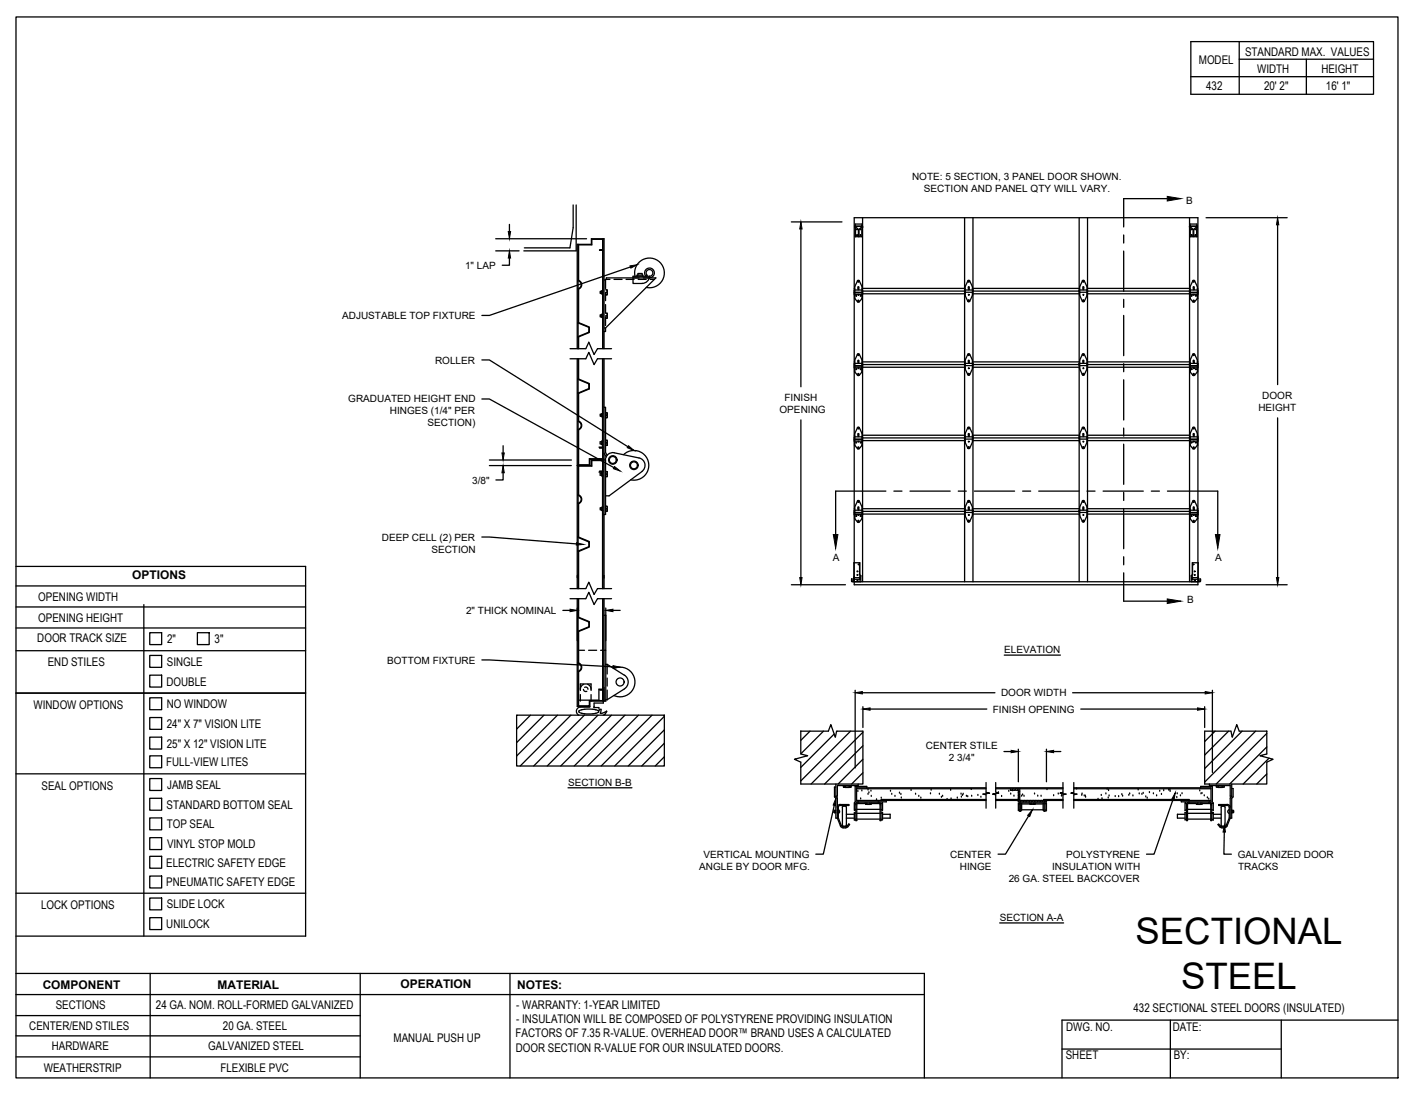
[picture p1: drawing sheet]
<svg xmlns="http://www.w3.org/2000/svg" width="279mm" height="216mm" viewBox="0 0 279 216" stroke-linecap="round" stroke-linejoin="round" font-family="sans-serif">
<!-- layer: 432 - NO WINDOW -->
<g fill="none" stroke="#000" stroke-width=".25">
<path d="M113.1 40.4v4.5l-.6 4h-9M113.7 40.4v9.1h-10.3M114.1 48.2v20.6M114.1 55.4a.79 .79 0 0 1 .6 .8 .79 .79 0 0 1-.6 .8M118.7 57.5h-.3v.4h.3M118.9 57.4h-.2v.6h.2M118.9 49.5v19.3M119 49.4h-.7v-.1h.6v-2.1h-2.1v1.1h-2.6v7.1a.89 .89 0 0 1 .6 .8 .89 .89 0 0 1-.6 .8v6.7l2.1 .8v1.1l-2.1 .9v2.3M119 47.1v21.7M119.5 57.2h.3v1h-.3M119.5 55.2v1.7M119.5 57.7v1.6"/>
<path d="M119.5 55.1h.9M119.7 54.8a.41 .41 0 0 1-.5 .5M119.7 54.8h9.7l-9.9 9.9M119.7 57.2l.1 .4-.3 .1M119.7 57.7l.1 .2-.1 .3M121.2 55.1h1.5M123.5 55.1h1.6M124.9 54.5h3.3a1.45 1.45 0 0 1-1.5 1.4h-1.8zM125.3 54.5a2.93 2.93 0 0 1 2.6-3.6 2.93 2.93 0 0 1 3.2 3.2 2.93 2.93 0 0 1-3.6 2.6M125.7 54.5v-.2h1.2v.2M125.9 54.3v-.3h.8v.3M125.9 55.1h1.6"/>
<path d="M127.7 54.3a.67 .67 0 0 1 .1-1 .67 .67 0 0 1 1 .4 .67 .67 0 0 1-.6 .8M127.7 54.3l-.2 .2a.96 .96 0 0 1 .2-1.5 .96 .96 0 0 1 1.4 .6 .96 .96 0 0 1-1 1.2M128.3 55.1h.8M168.6 43h67.8v72.4h-67.8zM168.6 56.9h.1M168.6 57.3v.3M168.6 57.8v.3M168.7 57.7h1.4M168.7 57.2h1.4M168.7 57.2v1.7M168.7 58.9l.5 .7M168.7 58.1h1.4"/>
<path d="M168.7 57.8h1.4M168.7 44.7v.2v-.2M168.7 44.7v2h.7v-1.4l-.6-.6v2M168.8 44.6l-.1 .1M168.8 44.6h1.3M168.8 44.6l-.1 .1 .1-.5h1.3v.4M168.8 44.7h.1M168.8 44.7h1.2M169.2 55.4l.2-.1 .2 .1 .5 1.2v2.3M169.2 55.5l-.5 1.1v2.3M169.2 59.6h.3M169.3 55.5h.1"/>
<path d="M169.3 56.7h.1M169.3 55.5l.1 .2 .1-.2M169.3 56.7l.1 .2 .1-.2M169.3 59.2l.2 .1-.1 .2zM170 44.7h.1M170 44.6l.1 .1v-.1M170.1 44.6l.1 .1M170.1 56.9h20.3M170.1 57.2v1.7M170.1 58.9l-.6 .7M170.1 44.7l.1 .2v-.2M170.1 44.7v2h-.6v-1.4l.6-.6v2"/>
<path d="M170.2 57.3v.3M170.2 57.8v.3M170.2 43v71.8M170.2 57.4h20.2M170.2 58h20.2M190.3 43v71.8M190.4 57.3v.3M190.4 57.2a2.44 2.44 0 0 0 .6 2.3h.3a2.54 2.54 0 0 0 .6-2.3M190.4 58.3v-1.7l.5-1.2 .2-.1 .2 .1 .6 1.2v1.7M190.4 57.7h1.5M190.4 57.2h1.5M191.1 55.5h.1"/>
<path d="M191.1 56.7h.1M191.1 59.3v.2l.1-.1M191.1 56.7v.2h.1M191.1 55.5v.1h.1M191.1 59.2l.1 .1zM191.2 55.5v.1M191.2 56.7v.2M191.2 59.3v.1M191.9 56.9h21M191.9 57.4h21M191.9 58h21M191.9 57.3v.3"/>
<path d="M192 43v71.8M212.9 43v71.8M213 57.3v.3M213 57.2v1l.6 1.3M213 57.7h1.5M213 57.2h1.5M213.5 55.4l.3-.1 .2 .1 .5 1.2v1.7M213.6 55.5l-.6 1.1v1.7M213.7 55.5h.1M213.7 56.7h.1M213.7 59.3h.1M213.7 56.7l.1 .2v-.2"/>
<path d="M213.7 55.5l.1 .2v-.2M213.7 59.3l.1 .2v-.2M214.5 57.2a2.39 2.39 0 0 1-.6 2.3l-.4-.1M214.5 57.3v.3M214.6 56.9h20.2M214.6 57.4h20.1M214.6 58h20.1M214.6 43v71.8M234.7 43v71.8M234.7 57.3h.1M234.8 57.8v.3M234.8 44.7l-.1 .2"/>
<path d="M234.8 44.7v2h.6v-1.4l-.6-.6v2M234.8 57.6h-.1M234.8 44.6l-.1 .1M234.8 58.9v-2.3l.5-1.2 .2-.1 .2 .1 .6 1.2v2.3M234.8 57.7h1.5M234.8 57.2h1.5M234.8 57.2v1.7M234.8 58.1h1.5M234.8 57.8h1.5M234.8 44.6v-.4h1.4v.4M234.8 44.6h1.3M234.8 58.9l.6 .7"/>
<path d="M234.9 44.7h-.1M234.9 44.6l-.1 .1v-.1M234.9 44.7h1.2M235.4 59.6h.3M235.5 55.5h.1M235.5 56.7h.1M235.5 56.7v.2h.1M235.5 55.5v.1h.1M235.6 59.3l-.1-.1v.2h.1M235.6 55.5v.1M235.6 56.7v.2M235.6 59.3v.1"/>
<path d="M236.1 44.6l.1 .1-.1-.1M236.1 44.7h.1M236.1 44.6l.1 .1M236.2 44.7v2h-.7v-1.4l.6-.6v2M236.2 44.7v.2l.1-.2M236.3 57.2v1.7M236.3 56.9h.1M236.3 58.9l-.6 .7M236.3 57.3v.3M236.3 57.8v.3M112.5 70.8h3.1l.6-1.3 1 2.4 .7-1.1h2.8M112.5 68.8h3.1l.6-1.3 1 2.5 .7-1.2h2.8"/>
<path d="M113.9 68.8v-20.6h2.8v-1.1h2.5v21.7M113.9 70.8v21h2.5v-1.2h2.8v-19.8M114.1 74.9l2.1 .9v.9l-2.1 .9M114.1 63.7l2.1 .9v1l-2.1 .8M114.1 70.8v21M114.2 70.8v4l2.1 .9v1.1l-2.1 .8v5.5a.89 .89 0 0 1 .6 .8 .89 .89 0 0 1-.6 .9v6.9h2.1v-1.2h2.6v-2.1h-.6v-.1h.7M118.7 62.1h-.3v.4h.3M118.9 62h-.2v.7h.2M118.9 70.8v17.4h-.7M119 70.8v19.8M119.2 64.7h.3v.7h-.3M119.5 61.8h.3v1h-.3"/>
<path d="M119.5 60.1v1.6M119.5 62.5v1.7M119.5 62.3h.2M119.7 61.8l.1 .3-.1 .2M119.7 62.3l.1 .3-.1 .2M168.6 71.4h.1M168.6 72.3v.3M168.6 71.8v.3M168.7 73.4l.7 .7 .7-.7M168.7 72.2h1.4M168.7 71.7h1.4M168.7 72.6h1.4"/>
<path d="M168.7 72.3h1.4M169.2 69.9l.2-.1 .2 .1 .5 1.2 .1 2.3-.1-1.8M169.2 69.9l-.5 1.2-.1 2.3 .1-1.8M169.3 71.2h.1M169.3 71.2l.1 .2 .1-.2M169.3 73.7l.2 .1-.1 .2zM169.3 69.9l.2 .1-.1 .2zM170.1 71.4h20.3M170.2 72.3v.3M170.2 71.8v.3M170.2 71.9h20.2M170.2 72.5h20.2"/>
<path d="M190.4 71.8v.3M190.4 71.6a2.49 2.49 0 0 0 .6 2.4h.3a2.59 2.59 0 0 0 .6-2.4M190.4 72.8v-1.7l.5-1.2 .2-.1 .2 .1 .6 1.2v1.7M190.4 72.2h1.5M190.4 71.7h1.5M191.1 73.9h.1M191.1 71.2h.1M191.1 71.2v.2l.1-.1M191.2 73.8l-.1-.1v.2h.1M191.2 69.9h-.1v.2h.1M191.2 70v.1M191.2 71.2v.2"/>
<path d="M191.2 73.8v.1M191.9 71.4h21M191.9 71.9h21M191.9 72.5h21M191.9 71.8v.3M213 71.8v.3M213 71.6v1.1l.6 1.2M213 72.2h1.5M213 71.7h1.5M213.5 69.9l.3-.1 .2 .1 .5 1.2v1.7M213.6 69.9l-.6 1.2v1.7M213.7 71.2h.1"/>
<path d="M213.7 73.9h.1M213.7 71.2l.1 .2v-.2M213.7 69.9l.1 .1v.2zM213.7 73.7l.1 .1v.2zM214.5 71.6a2.44 2.44 0 0 1-.6 2.4l-.4-.1M214.5 71.8v.3M214.6 71.4h20.2M214.6 71.9h20.1M214.6 72.5h20.1M234.7 71.7l.1 .1M234.8 72.3v.3M234.8 72.1h-.1"/>
<path d="M234.8 73.4l.7 .7 .8-.7M234.8 71.6v1.8v-2.3l.7-1.3 .2 .1 .6 1.2v2.3v-1.8M234.8 72.2h1.5M234.8 71.7h1.5M234.8 72.6h1.5M234.8 72.3h1.5M235.5 71.2h.1M235.5 71.2v.2l.1-.1M235.6 73.8l-.1-.1v.2h.1M235.6 69.9h-.1v.2h.1M235.6 70v.1M235.6 71.2v.2"/>
<path d="M235.6 73.8v.1M236.3 71.4h.1M236.3 72.3v.3M236.3 71.8v.3M114.1 91.9v24.3M114.1 83.2a.79 .79 0 0 1 .6 .8 .79 .79 0 0 1-.6 .7M114.1 97.8a.79 .79 0 0 1 .6 .7 .79 .79 0 0 1-.6 .8M114.2 97.7a.9 .9 0 0 1 .6 .8 .9 .9 0 0 1-.6 .9v6.6l2.1 .9v1.1l-2.1 .8v7.4M118.2 93.2h.7v23M118.7 81.7h-.3v.4h.3M118.7 87.2h-.3v.4h.3M118.7 93.4h-.3v.4h.3"/>
<path d="M118.9 81.6h-.2v.7h.2M118.9 87.1h-.2v.6h.2M118.9 93.2h-.2v.7h.2M119 93.1h-.7v-.1h.6v-2.1h-2.1v1.1h-2.6v5.7M119 90.8v25.4M119.2 80.4h.3v8.9l.3 .6M119.2 90.8v25.4M119.2 89.4l.4 .8M119.5 99.9h.3v1h-.3M119.5 81.4h.3v1h-.3M119.5 90.8v10.7h-.3M119.5 90.8h-2.8v1.1h-2.8v24.3"/>
<path d="M119.5 86.9h.3v1h-.3M119.5 93.1h.3v1h-.3M119.5 93.6h.2M119.5 81.9h.2M119.7 99.9l.1 .4-.3 .1M119.7 93l.1 .3-.1 .3M119.7 86.9l.1 .4-.3 .1M119.7 81.4l.1 .3-.1 .2M119.7 93.6l.1 .2-.1 .3M119.7 87.4l.1 .2-.1 .3M119.7 81.9l.1 .3-.1 .2M121.2 89.4a1.45 1.45 0 0 0-1.7 1.4"/>
<path d="M121.2 89.4l4.9 1a1.49 1.49 0 0 1 1.1 1.1 1.49 1.49 0 0 1-.5 1.5l-6.5 4.9h-.7M123 89.7a2.93 2.93 0 0 1 4.9 1.3 2.93 2.93 0 0 1-3.5 3.7M168.6 85.9h.1M168.6 86.3v.3M168.6 86.7v.4M168.7 87.9l.7 .7 .7-.7M168.7 86.1v1.8M168.7 87.1h1.4M168.7 86.2h1.4M168.7 86.7h1.4M169.2 98.9l.2-.1 .2 .1 .5 1.2v2.3M169.2 84.4l.2-.1 .2 .1"/>
<path d="M169.2 84.4l-.5 1.2v2.3M169.2 98.9l-.5 1.2v2.3M169.3 99.1h.1M169.3 98.9h.1M169.3 84.6h.1M169.3 84.6l.1-.2 .1 .2M169.3 98.9v.2M169.3 88.2l.1 .1v.2zM169.3 85.6h.2l-.1 .3zM169.5 98.9v.2M169.6 84.4l.5 1.2v2.3M170.1 86.1v1.8"/>
<path d="M170.2 86.3v.3M170.2 86.7v.4M170.2 85.9h20.2M170.2 87h20.2M170.2 86.4h20.2M190.4 86.3v.3M190.4 86.2h1.5M190.4 86.7h1.5M190.4 86.1v1.1l.6 1.2M190.9 88.4l.2 .1 .2-.1M190.9 84.4l.2-.1 .2 .1M191 84.4l-.6 1.2v1.7"/>
<path d="M191.1 98.9h.1M191.1 99.1h.1M191.1 88.4h.1zM191.1 88.3h.1M191.1 84.6h.1M191.1 98.9v.2M191.2 88.3l-.1-.1v.2M191.2 85.6h-.1v.3l.1-.1M191.2 84.4h-.1v.2M191.2 84.5v.1M191.2 85.6v.3M191.2 88.3v.1"/>
<path d="M191.2 98.9v.2M191.3 84.4l.6 1.2v1.7M191.9 85.9h21M191.9 86.1v1.1l-.6 1.2M191.9 87h21M191.9 86.4h21M191.9 86.3v.3M213 86.3v.3M213 86.1v1.1l.6 1.2M213 86.2h1.5M213 86.7h1.5M213.5 84.4l.3-.1 .2 .1"/>
<path d="M213.5 88.4l.3 .1 .2-.1M213.5 98.9l.3-.1 .2 .1 .5 1.2v1.7M213.6 84.4l-.6 1.2v1.7M213.6 98.9l-.6 1.2v1.7M213.7 84.6h.1M213.7 88.4h.1M213.7 88.3h.1M213.7 98.9h.1M213.7 99.1h.1M213.7 84.6l.1-.2v.2M213.7 88.4l.1-.2v.2M213.7 98.9v.2"/>
<path d="M213.7 85.6h.1v.3zM213.8 98.9v.2M214 84.4l.5 1.2v1.7M214.5 86.1v1.1l-.5 1.2M214.5 86.3v.3M214.6 85.9h20.1M214.6 87h20.1M214.6 86.4h20.1M234.7 86.2l.1 .1M234.8 86.7v.4M234.8 86.6h-.1M234.8 87.9l.7 .7 .8-.7"/>
<path d="M234.8 86.1v1.8M234.8 87.1h1.5M234.8 86.2h1.5M234.8 86.7h1.5M235.3 84.4l.2-.1 .2 .1M235.4 84.4l-.6 1.2v2.3M235.5 99.1h.1M235.5 98.9h.1M235.5 84.6h.1M235.5 98.9v.2M235.6 88.3l-.1-.1v.2h.1M235.6 84.4h-.1v.2"/>
<path d="M235.6 85.6h-.1v.2h.1M235.6 84.5v.1M235.6 85.6v.3M235.6 88.3v.1M235.6 98.9v.2M235.7 84.4l.6 1.2v2.3M236.3 86.1v1.8M236.3 85.9h.1M236.3 86.7v.4M236.3 86.6h.1M236.4 86.2l-.1 .1M112.5 116.2h3.1l.6-1.3 1 2.4 .7-1.1h2.8"/>
<path d="M112.5 118.2h3.1l.6-1.3 1 2.4 .7-1.1h2.8M113.9 118.2v21.2h2.5M114.1 106.1l2.1 .9v.9l-2.1 .9M114.1 118.2v21.2M114.2 118.2v3.6l2.1 .9v1.1l-2.1 .8v6.3M118.7 100.2h-.3v.4h.3M118.9 100.1h-.2v.7h.2M118.9 118.2v17.8h-.7v2.2h-3.9M119 118.2v20.2M119.2 118.2v20.2M119.7 100.4l.1 .3-.1 .2M168.1 114.7l-.1-.4 .1 .5"/>
<path d="M168.1 114.7h.4M168.4 114.1v.6M168.5 114v.3M168.5 113.9h.1M168.5 114.4h.1M168.6 100.4h.1M168.6 101.2h.1M168.6 114.3h1M168.6 114h1M168.6 100.8v.3M168.6 101.6h.1M168.7 100.6l-.1 1.8 .6 .6"/>
<path d="M168.7 101.1h1.4M168.7 100.7h1.4M168.7 101.6h1.4M168.7 101.2h1.4M169.2 103h.3M169.3 100.1h.1M169.3 100.1l.1 .3 .1-.3M169.3 102.7l.2 .1-.1 .2zM169.6 111.1v2.2l.3 .4v1.1M169.6 113.9l.1 .5zM169.7 114.3h.1M169.7 114h.1"/>
<path d="M169.9 113.6l-.2-.3v-2.2h-1.2v3.7M170.1 100.4h20.3M170.1 100.6v1.8M170.1 102.4l-.6 .6M170.2 100.8v.3M170.2 101.6h.1M170.2 101.2h.1M170.2 100.9h20.2M170.2 101.5h20.2M190.4 100.8v.3M190.4 100.6a2.49 2.49 0 0 0 .6 2.4h.3a2.59 2.59 0 0 0 .6-2.4M190.4 101.8v-1.7l.5-1.2 .2-.1 .2 .1 .6 1.2v1.7"/>
<path d="M190.4 101.1h1.5M190.4 100.7h1.5M191.1 100.1h.1M191.1 100.1v.3l.1-.1M191.2 102.8l-.1-.1v.2h.1M191.2 100.1v.2M191.2 102.8v.1M191.9 100.4h21M191.9 100.9h21M191.9 101.5h21M191.9 100.8v.3M213 100.8v.3"/>
<path d="M213 101.1h1.5M213 100.7h1.5M213 100.6v1.1l.6 1.2M213.7 100.1h.1M213.7 100.1l.1 .3v-.3M213.7 102.7l.1 .1v.2zM214.5 100.6a2.44 2.44 0 0 1-.6 2.4l-.4-.1M214.5 100.8v.3M214.6 100.4h20.2M214.6 100.9h20.1M214.6 101.5h20.1M234.7 101.2h.1"/>
<path d="M234.8 100.8v.3M234.8 101.6h-.1M234.8 102.4v-2.3l.5-1.2 .2-.1 .2 .1 .6 1.2v2.3M234.8 101.1h1.5M234.8 100.7h1.5M234.8 100.6v1.8M234.8 101.6h1.5M234.8 101.2h1.5M234.8 102.4l.6 .6M235 113.6l.2-.3 .1-2.2h1.1v3.7M235.3 113.9v.5zM235.3 114v.3"/>
<path d="M235.3 111.1v2.2l-.3 .4 .1 1.1M235.3 114.3h1.1M235.3 114h1.1M235.4 103h.3M235.5 100.1h.1M235.5 100.1v.3l.1-.1M235.6 102.8l-.1-.1v.2h.1M235.6 100.1v.2M235.6 102.8v.1M236.3 100.6v1.8M236.3 100.4h.1M236.3 102.4l-.6 .6"/>
<path d="M236.3 100.8v.3M236.3 101.6h.1M236.4 101.2h-.1M236.4 113.9h.1M236.4 114.4h.1M236.4 114.7h.4l.1-.4v.4l-.1 .1h-68.7M236.4 114v.3M236.5 114.1v.1M236.6 114.2v.5M114.1 121.9l2.1 .8v1l-2.1 .9M114.1 130.9a.79 .79 0 0 1 .6 .8 .79 .79 0 0 1-.6 .8M114.2 130.8a.9 .9 0 0 1 .6 .9 .9 .9 0 0 1-.6 .8v6.9"/>
<path d="M114.3 128.3h1M114.5 136.3v-1.3h2.1v1.3M114.5 137.1v1.3M115.1 136l.3 .4h.4M115.2 135l-.5 .5-.2 .5M115.4 135.7l.4-.1 .2 .4M116 135l.5 .5 .1 .5M116.1 128.3h1.6M116.6 137.1v1.3M117.2 139.6h.1M118.5 128.3h1M119 136.1h-.7l.6 .1v2.1h-2.6v1h-2.1"/>
<path d="M119 138.4v.3h-1.8v.9h1l.1 .5 .3-.1-.2 .8h.3l1-.4M119.2 121.4h.3v17h-3.1v1.2l-1.8-.1a.84 .84 0 0 0-.8 .7 .84 .84 0 0 0 .4 .9M119.5 131.1h.3l3.4 2.2M119.5 138.1h.3M119.8 131.1v1.9M119.8 133.8v1.6M119.8 136.2v1.9M121.1 131.9a2.93 2.93 0 0 1 4.2 2.7 2.93 2.93 0 0 1-4.2 2.6M123.2 133.2a1.6 1.6 0 0 1 0 2.7l-3.4 2.2M101.9 141.1h29.2v10.1h-29.2zM102 141.1l-.1 .1M104.7 141.1l-2.8 2.8"/>
<path d="M107.3 141.1l-5.4 5.5M110 141.1l-8.1 8.1M112.6 141.1l-10 10.1M114.3 140.6a5.4 5.4 0 0 0 3.8 0M115.3 141.1l-10 10.1M118 141.1l-10 10.1M118.1 140.3a4.6 4.6 0 0 0-3.9 .1l.1 .1M118.1 140.3v.2M119.3 141l-.3 .1M119.6 140.3l-.3 .7M120.7 141.1l-10.1 10.1M123.3 141.1l-10 10.1"/>
<path d="M126 141.1l-10 10.1M128.7 141.1l-10.1 10.1M131.1 141.4l-9.8 9.8M131.1 144l-7.1 7.2M131.1 146.7l-4.5 4.5M131.1 149.4l-1.8 1.8M157 149.8l-.1 .1M158 144.3h5.4l.5-1.3 .9 2.5 .3-1.2h5.2v10.4h-12.3v-4.3l-1.2-.6 2.6-.7-1.4-.3zM158 144.3h.1M159.8 144.3l-1.8 1.8M162.5 144.3l-4.5 4.5M164.6 144.9l-6.6 6.5"/>
<path d="M164.9 155.3h-.2v2l.2 .2v4h.3M164.9 159.9h-.2v.5h.2M164.9 154.7v2.5l.3 .3v4M165.2 144.3l-.1 .1M165.4 159.8l.3 .4-.3 .3M165.8 158.8a.58 .58 0 0 0-.6 .5M165.8 158.8h1.7v.2l-1.7-.1-.4 .2a4.8 4.8 0 0 0 .8 4l.2 .1M166.2 159.3v3.6M166.4 159.1l-.2 .2M166.4 155.3h1.6l-.4 .1zM166.4 159.1h.4M166.4 155v.3"/>
<path d="M166.8 155v.3M166.8 159.1l.2 .2v3.5l-.2 .2M167.6 155v.3M167.8 144.3l-9.8 9.8M168 155v.3M168.9 158.6l-.3-.2v1.5l.3-.2M169 155.7h25.6M169.1 159.7h4.6M169.1 158.6h1.7M169.3 156.2h.1M169.3 154.7v.3h-4.1v2.1h-.3M169.4 158.2a.58 .58 0 0 0-.6 .6l.1 3.1h.2v-3.1l.1-.3h4.1"/>
<path d="M169.8 157.7h.1M170.1 156.1h.1M170.3 144.5l-10.3 10.2M170.3 147.2l-7.6 7.5M170.3 149.8l-4.9 4.9M170.3 152.5l-2.3 2.2M170.8 158.7h1.1zM170.8 158.5v.2M171 155.5v-.3h-2.3v3h6.2v-.2M171.1 158.5v.2M171.3 156.8h.1M171.3 155.9h.1"/>
<path d="M171.5 156.5h.1M171.6 158.5v.2M171.9 156.1h.1M171.9 157.2h.1M171.9 158.6h1.7M171.9 158.5v.2M173 157.8h.1M173.3 158.2a.58 .58 0 0 1 .5 .6v3.1h-.1v-3.1l-.1-.2-.3-.2M173.8 158.6l.3-.2v1.5l-.3-.2M173.9 157.5h.1M175.7 156.1h.1M176 156.8h.1"/>
<path d="M176.6 157.2h.1M177.5 156.5h.1M177.8 156.8h.1M177.8 157.5h.1M179.8 156h.1M180.7 156.7h.1M181.3 157.2h.1M181.7 157.5h.1M183.6 156.7h.1M183.7 155.9h.1M185.4 156.7h.1M185.8 157.4h.1"/>
<path d="M186 157.1h.1M186.9 157.8h.1M187.6 156h.1M187.7 157.7h.1M188.9 157.5h.1M189.6 156.7h.1M189.7 157.3h.1M189.9 157h.1M190.1 156.7h.1M190.7 157.1h.1M190.9 157.2h.1M191.6 155.8h.1"/>
<path d="M191.7 157.1h.1M193 157h.1M193.5 157.3h.1M194.6 154.4v2l.7 .1-1.3 .2 .6 .1v2.7M194.6 155.5h-25.6v2.5h25.6M194.6 157.8h-20.7v.2M196.5 154.4v2l.6 .1-1.2 .2 .6 .1v2.7M196.5 158h4.4M196.5 155.7h13.2M196.5 155.5h13.2M196.5 157.8h4.4M197 156.4h.1"/>
<path d="M197.6 157.2h.1M199.1 156.2h.1M199.4 155.7v.3h1.5v2.2h5.6v-.2M199.4 156.7h.1M199.8 156.1h.1M199.9 155.7l-.3 .3M200.1 157.1h.1M200.4 155.7l-.2 .3M201 155.7l-.3 .3M201.2 158.7l-.3-.2v1.5l.3-.2M201.2 155.7v2.3h8.5M201.2 158.2v1.9h.2v-1.6h4.6v1.6h.2v-1.9"/>
<path d="M201.2 156.7l-.3 .3M201.2 157.2l-.3 .3M201.2 157.8l-.3 .3M201.2 156.1l-.3 .3M201.4 158.6h.2v1.3h-.2M201.6 157.1h.1M201.6 159.8h4.2M201.6 158.7h1.6M201.6 158l-.3 .2M201.8 156.9h.1M202.1 157.1h.1M202.1 158l-.3 .2"/>
<path d="M202.7 158l-.3 .2M203.2 158.6h1.1zM203.2 158.5v.1M203.3 158l-.3 .2M203.5 158.5v.1M203.9 158l-.3 .2M204 158.5v.1M204.1 156.7h.1M204.3 158.7h1.5M204.3 158.5v.1M204.4 158l-.3 .2M204.8 157.1h.1"/>
<path d="M204.9 158l-.2 .2M205.4 157.1h.1M205.5 158l-.3 .2M206 158.6h-.2v1.3h.2M206.2 158.7l.3-.2v1.5l-.3-.2M206.4 158l-.3 .2M206.6 155.8h.1M207.9 157h.1M208.8 156.7h.1M209.4 157.1h.1M209.5 157h.1M209.7 154.4v2l-.6 .1 1.3 .2-.7 .1v2.7"/>
<path d="M209.7 157.8h-3.7v.2l-.4 .2M211.9 154.4v2l-.6 .1 1.2 .2-.6 .1v2.7M211.9 155.5h27.1v2.5h-27.1M211.9 155.7h27.1M211.9 157.8h22.7v.2M212.4 155.7h.1M213.4 157h.1M213.5 156.7h.1M213.9 157.1h.1M214.1 157.1h.1M214.2 157.3h.1M216.7 157.8h.1"/>
<path d="M217.3 157h.1M217.4 157.6h.1M218.2 156.7h.1M218.5 155.8h.1M218.7 157.5h.1M218.7 156h.1M218.8 157.1h.1M220 157.2h.1M220.7 157.2h.1M221.4 156.8h.1M221.5 157.1h.1M222.7 157h.1"/>
<path d="M222.9 156.7h.1M223.5 157.1h.1M224.6 155.9h.1M224.8 156.7h.1M225.3 156.8h.1M225.6 156.6h.1M226.1 157.3h.1M226.4 157.5h.1M226.8 156.4h.1M227.6 156.7h.1M228.2 157.1h.1M228.8 156.1h.1"/>
<path d="M229.2 156.8h.1M229.6 156h.1M230.6 155.9h.1M230.8 155.9h.1M230.9 156.2h.1M232.2 157.4h.1M232.3 156.7h.1M232.9 157.1h.1M233.2 156.6h.1M234.2 158.6l-.4-.2v1.5l.3-.2M234.3 159.7h4.6M234.4 158.6h1.7"/>
<path d="M234.7 158.2a.55 .55 0 0 0-.6 .6v3.1h.2v-3.1l.2-.3h4.2l.2 .3v3.1h.2v-3.1a.58 .58 0 0 0-.6-.6M236.1 158.7h1.1zM236.3 158.5v.2M236.7 156.1h.1M236.9 158.5v.2M236.9 155.5v-.3h2.3v3h-6.1v-.2M237 156.7h.1M237.2 156.6h.1M237.2 158.6h1.6M237.2 158.5v.2M237.6 157.1h.1M237.7 144.3h5.2l.2 1.2 .9-2.5 .5 1.3h5.5v4.5l-1.4 .3 2.6 .7-1.2 .6v4.3h-12.3z"/>
<path d="M238.2 157.5h.1M238.5 157.7h.1M238.6 154.7v.3h4.1v2.1h.3M239.1 158.6l.3-.2v1.5l-.3-.2M239.8 144.3l-2.1 2M240 155.3l.4 .1 1.2-.1M240 155.3h1.6M240 155v.3M240.4 155v.3M241 159.3v3.6M241.1 159.1l-.2 .2M241.2 159.1h.3l.2 .2v3.5l-.2 .2h-.3"/>
<path d="M241.2 155v.3M241.6 155v.3M242.2 158.8a.58 .58 0 0 1 .5 .5M242.2 158.8h-1.7v.2l1.7-.1 .3 .2a4.6 4.6 0 0 1-.8 4l-.1 .1M242.4 144.3l-4.7 4.7M242.5 159.8l-.2 .4 .2 .3M243 159.9h.3v.5h-.3M243 155.6h.3v1.7l-.3 .2v4h-.3M243 154.7v2.5l-.3 .3v4M245.1 144.3l-7.4 7.4M247.8 144.3l-10.1 10M249.9 144.3h.1"/>
<path d="M250 144.7l-10 10M250 147.4l-7.4 7.3M250 152.7l-2 2M250.4 149.6l-5.1 5.1M164.7 160h-.2v.3h.2M164.7 160.1h.2M164.7 160.3h.2M165.2 161.5l.6 1.5M165.8 163l.6 .4M166.2 162.8l.2 .2M166.4 163.2h.5M166.4 163.4h.5"/>
<path d="M166.4 163h.4M166.8 163.2l.7-.6 .1 .1-.4 .6-.4 .1M167 161.5h1.6M167 160.7h1.6M168.9 160.5l-.3-.2v1.5l.3-.2M169.1 161.6h4.6M169.1 160.5h4.6M173.8 160.5l.3-.2v1.5l-.3-.2M174.1 160.7h1.5v.8h-1.5M233.8 160.7h-1.5v.8h1.5M234.1 160.5l-.3-.2v1.5l.3-.2M234.3 161.6h4.6"/>
<path d="M234.3 160.5h4.6M239.1 160.5l.3-.2v1.5l-.3-.2M239.4 161.5h1.6M239.4 160.7h1.6M240.6 163.1l.3 .2 .7 .1M240.8 163l.8 .2M240.8 163l-.3-.4-.2 .1 .4 .5M240.9 162.8l.2 .2M242.7 161.5l-.6 1.5-.5 .4M243 160.1h.3M243 160.3h.3M243.3 160h.1v.3h-.1"/>
<circle cx="168.9" cy="58.4" r=".07"/>
<circle cx="169.1" cy="46.4" r=".07"/>
<circle cx="169.1" cy="45.3" r=".07"/>
<circle cx="169.4" cy="57.1" r=".07"/>
<circle cx="169.4" cy="58.2" r=".07"/>
<circle cx="169.8" cy="46.4" r=".07"/>
<circle cx="169.8" cy="45.3" r=".07"/>
<circle cx="169.8" cy="58.4" r=".07"/>
<circle cx="191.1" cy="58.2" r=".07"/>
<circle cx="191.1" cy="57.1" r=".07"/>
<circle cx="213.8" cy="57.1" r=".07"/>
<circle cx="213.8" cy="58.2" r=".07"/>
<circle cx="235.1" cy="58.4" r=".07"/>
<circle cx="235.1" cy="45.3" r=".07"/>
<circle cx="235.1" cy="46.4" r=".07"/>
<circle cx="235.5" cy="58.2" r=".07"/>
<circle cx="235.5" cy="57.1" r=".07"/>
<circle cx="235.8" cy="46.4" r=".07"/>
<circle cx="235.8" cy="45.3" r=".07"/>
<circle cx="236" cy="58.4" r=".07"/>
<circle cx="168.9" cy="72.9" r=".07"/>
<circle cx="169.4" cy="72.7" r=".07"/>
<circle cx="169.4" cy="71.6" r=".07"/>
<circle cx="169.8" cy="72.9" r=".07"/>
<circle cx="191.1" cy="72.7" r=".07"/>
<circle cx="191.1" cy="71.6" r=".07"/>
<circle cx="213.8" cy="72.7" r=".07"/>
<circle cx="213.8" cy="71.6" r=".07"/>
<circle cx="235.1" cy="72.9" r=".07"/>
<circle cx="235.5" cy="72.7" r=".07"/>
<circle cx="235.5" cy="71.6" r=".07"/>
<circle cx="236" cy="72.9" r=".07"/>
<circle cx="120.9" cy="90.8" r=".84"/>
<circle cx="120.9" cy="90.8" r=".69"/>
<circle cx="125.1" cy="91.8" r=".84"/>
<circle cx="125.1" cy="91.8" r=".69"/>
<circle cx="168.9" cy="87.3" r=".07"/>
<circle cx="169.4" cy="87.2" r=".07"/>
<circle cx="169.4" cy="86.1" r=".07"/>
<circle cx="169.8" cy="87.3" r=".07"/>
<circle cx="191.1" cy="86.1" r=".07"/>
<circle cx="191.1" cy="87.2" r=".07"/>
<circle cx="213.8" cy="87.2" r=".07"/>
<circle cx="213.8" cy="86.1" r=".07"/>
<circle cx="235.1" cy="87.3" r=".07"/>
<circle cx="235.5" cy="86.1" r=".07"/>
<circle cx="235.5" cy="87.2" r=".07"/>
<circle cx="236" cy="87.3" r=".07"/>
<circle cx="168.9" cy="101.8" r=".07"/>
<circle cx="169.2" cy="112.8" r=".07"/>
<circle cx="169.2" cy="114.5" r=".07"/>
<circle cx="169.2" cy="113.5" r=".07"/>
<circle cx="169.4" cy="101.6" r=".07"/>
<circle cx="169.4" cy="100.6" r=".07"/>
<circle cx="169.4" cy="111.4" r=".07"/>
<circle cx="169.8" cy="101.8" r=".07"/>
<circle cx="191.1" cy="101.6" r=".07"/>
<circle cx="191.1" cy="100.6" r=".07"/>
<circle cx="213.8" cy="100.6" r=".07"/>
<circle cx="213.8" cy="101.6" r=".07"/>
<circle cx="235.1" cy="101.8" r=".07"/>
<circle cx="235.5" cy="111.4" r=".07"/>
<circle cx="235.5" cy="101.6" r=".07"/>
<circle cx="235.5" cy="100.6" r=".07"/>
<circle cx="235.7" cy="113.5" r=".07"/>
<circle cx="235.7" cy="114.5" r=".07"/>
<circle cx="235.7" cy="112.8" r=".07"/>
<circle cx="236" cy="101.8" r=".07"/>
<circle cx="122.4" cy="134.6" r=".79"/>
</g>
<!-- layer: ANNOTATIONS -->
<g fill="none" stroke="#000" stroke-width=".25">
<path d="M97.8 47.1h17.9M97.8 49.5h4.6M100.5 50.9v1.4h-1.4M100.5 44.3v1.4M124.4 52.7l-27.8 9.6h-1.5M156.1 43.8h10M158 45.2v31.1M238 43h16M252.1 44.4v31.5M95.1 71h1.5l27.3 17.2M95.1 78.7h1.5l24.5 13.6M96.6 90.8h16.2"/>
<path d="M96.6 91.9h16.1M99.3 93.3v1.4h-1.4M99.3 88v1.4M158 82.9v31.1M252.1 82.5v31.5M95.1 106h1.5l17.1 1.3M113.9 120v6.4M119.5 120v6.4M156.1 115.4h10.7M238 115.4h16M95.1 130.2l25.8 1.4M111.1 120.5h1.4"/>
<path d="M120.9 120.5h1.5M168.7 136.2v15.4M170.2 136.7h26.1M170.3 139.5v4.1M171.7 139.9h23M198.2 129.3h11M211.6 136.7h26.2M213.3 139.9h23M237.7 139.5v4.1M239.2 136.2v16.2M112.1 155.5h12.6M164.6 158.9l-2.1 9.7h-1.5"/>
<path d="M198.1 148.3h1.4M200.9 147.8v6.5M206.5 147.8v6.5M207.9 148.3h1.4M231.5 157.8l-3.8 10.8h-1.5M203 161l-4.6 7.6h-1.5M241.6 164.2l-.1 4.4h1.5M197.3 182.1h12.6"/>
</g>
<g fill="#000" stroke="#000" stroke-width=".2">
<path d="M100.3 45.7h.5l-.3 1.4zM100.5 49.5l.3 1.4h-.5zM124.3 52.5l1.4-.3-1.2 .7zM158 43.8l.3 1.4h-.5zM252.1 43l.2 1.4h-.4zM99 89.4h.5l-.2 1.4zM99.3 91.9l.2 1.4h-.5zM121.3 92.1l1.1 .9-1.4-.5zM124 88l1.1 .9-1.3-.6zM113.7 107.1l1.4 .3-1.4 .2zM157.8 114h.5l-.3 1.4zM251.9 114h.4l-.2 1.4z"/>
<path d="M112.5 120.2l1.4 .3-1.4 .2zM119.5 120.5l1.4-.3v.5zM121 131.4l1.4 .3-1.5 .1zM168.7 136.7l1.5-.2v.4zM170.3 139.9l1.4-.2v.5zM236.3 139.7l1.4 .2-1.4 .3zM237.8 136.5l1.4 .2-1.4 .2zM164.9 157.5l-.1 1.5-.4-.1zM199.5 148.1l1.4 .2-1.4 .2zM206.5 148.3l1.4-.2v.4zM231.9 156.4l-.2 1.4-.5-.1zM203.7 159.8l-.5 1.3-.4-.2z"/>
<path d="M241.6 162.8l.2 1.4h-.5z"/>
</g>
<!-- layer: SECTION CUTS -->
<g fill="none" stroke="#000" stroke-width=".25">
<path d="M230.3 39.2h-8.6v5.6M221.7 46.4v1.6M221.7 49.6v7.9M221.7 59.1v1.6M221.7 62.3v7.9M221.7 71.8v1.6M221.7 75v7.9M174.8 96.9h-9.9v8.6M176.4 96.9h1.6M179.6 96.9h7.9M189.1 96.9h1.6M192.3 96.9h7.9"/>
<path d="M201.8 96.9h1.6M205 96.9h7.9M214.5 96.9h1.6M217.7 96.9h7.9M221.7 84.5v1.6M221.7 87.7v7.9M221.7 97.2v1.6M227.2 96.9h1.6M230.4 96.9h9.9v8.6M221.7 100.4v7.9M221.7 109.9v1.6M221.7 113.1v5.5h8.6"/>
</g>
<path d="M230.3 38.8l2.7 .4-2.7 .5zM164.4 105.5h.9l-.4 2.7zM230.3 118.2l2.7 .4-2.7 .5zM239.8 105.5h.9l-.4 2.7z" fill="#000" stroke="#000" stroke-width=".2"/>
<!-- layer: TITLE BLOCK -->
<g fill="none" stroke="#000" stroke-width=".25">
<path d="M3.2 3.3h272.6v209.4h-272.6zM235 8.2h36v10.4h-36zM235 15.1h36M244.5 11.7h26.5M244.5 8.2v10.4M3.2 119.8h57.1M3.2 115.6h57.1M3.2 111.8h57.1v72.9h-57.1M28.4 119.3v65.4M3.2 123.9h57.1M3.2 136.8h57.1M3.2 128.4h57.1"/>
<path d="M29.5 124.9h2.4v2.3h-2.4zM29.5 129.3h2.4v2.4h-2.4zM29.5 133.2h2.4v2.4h-2.4zM29.5 137.7h2.4v2.4h-2.4zM38.9 124.9h2.4v2.3h-2.4zM3.2 152.7h57.1M29.5 141.6h2.4v2.3h-2.4zM29.5 149.2h2.4v2.3h-2.4zM29.5 153.6h2.4v2.4h-2.4zM29.5 157.5h2.4v2.4h-2.4zM29.5 145.5h2.4v2.3h-2.4zM3.2 176.3h57.1"/>
<path d="M29.5 161.4h2.4v2.4h-2.4zM29.5 177.2h2.4v2.4h-2.4zM29.5 169h2.4v2.3h-2.4zM29.5 172.9h2.4v2.3h-2.4zM29.5 165.3h2.4v2.4h-2.4zM3.2 196.3h179.2M3.2 192.1h179.2v20.6M29.5 181.1h2.4v2.4h-2.4zM29.6 192.1v20.6M71.1 192.1v20.6M100.6 192.1v20.6M3.2 208.6h67.9"/>
<path d="M3.2 204.4h67.9M3.2 200.4h67.9M209.6 207h43.2M230.9 201.3v11.4M252.8 201.3v11.4M275.8 201.3h-66.2v11.4"/>
</g>
<!-- layer: 0 -->
<path d="M257.8 11.7v6.9" fill="none" stroke="#000" stroke-width=".25"/>
<g font-size="7.2">
<text x="224.1" y="186.4">SECTIONAL</text>
<text x="233.1" y="195.1">STEEL</text>
</g>
<g font-size="2.4">
<text x="245.7" y="11.1">STANDARD MAX. VALUES</text>
<text x="236.6" y="12.7">MODEL</text>
<text x="238" y="17.8">432</text>
<text x="248.1" y="14.4">WIDTH</text>
<text x="249.4" y="17.8">20' 2&quot;</text>
<text x="260.7" y="14.4">HEIGHT</text>
<text x="261.6" y="17.8">16' 1&quot;</text>
<text x="7.6" y="118.6">OPENING WIDTH</text>
<text x="26.1" y="114.3">OPTIONS</text>
<text x="7.6" y="122.7">OPENING HEIGHT</text>
<text x="7.4" y="126.7">DOOR TRACK SIZE</text>
<text x="9.4" y="131.4">END STILES</text>
<text x="32.9" y="131.4">SINGLE</text>
<text x="33" y="126.9">2&quot;</text>
<text x="42.4" y="126.9">3&quot;</text>
<text x="32.8" y="135.3">DOUBLE</text>
<text x="6.6" y="139.9">WINDOW OPTIONS</text>
<text x="32.9" y="139.8">NO WINDOW</text>
<text x="32.9" y="143.7">24&quot; X 7&quot; VISION LITE</text>
<text x="32.9" y="147.5">25&quot; X 12&quot; VISION LITE</text>
<text x="8.2" y="155.9">SEAL OPTIONS</text>
<text x="32.8" y="151.2">FULL-VIEW LITES</text>
<text x="33" y="155.7">JAMB SEAL</text>
<text x="32.9" y="159.6">STANDARD BOTTOM SEAL</text>
<text x="32.9" y="163.5">TOP SEAL</text>
<text x="33" y="167.4">VINYL STOP MOLD</text>
<text x="32.8" y="171">ELECTRIC SAFETY EDGE</text>
<text x="8.1" y="179.4">LOCK OPTIONS</text>
<text x="32.8" y="174.9">PNEUMATIC SAFETY EDGE</text>
<text x="32.9" y="179.3">SLIDE LOCK</text>
<text x="32.8" y="183.2">UNILOCK</text>
<text x="8.4" y="195.2">COMPONENT</text>
<text x="42.9" y="195.1">MATERIAL</text>
<text x="79" y="195">OPERATION</text>
<text x="102" y="195.2">NOTES:</text>
<text x="5.8" y="203.2">CENTER/END STILES</text>
<text x="11" y="199.2">SECTIONS</text>
<text x="30.8" y="199.1">24 GA. NOM. ROLL-FORMED GALVANIZED</text>
<text x="44" y="203.3">20 GA. STEEL</text>
<text x="101.9" y="199.1">- WARRANTY: 1-YEAR LIMITED</text>
<text x="101.9" y="201.9">- INSULATION WILL BE COMPOSED OF POLYSTYRENE PROVIDING INSULATION</text>
<text x="210.4" y="203.6">DWG. NO.</text>
<text x="223.7" y="199.8">432 SECTIONAL STEEL DOORS (INSULATED)</text>
<text x="231.4" y="203.4">DATE:</text>
<text x="10.2" y="207.2">HARDWARE</text>
<text x="41.1" y="207.2">GALVANIZED STEEL</text>
<text x="77.6" y="205.6">MANUAL PUSH UP</text>
<text x="101.7" y="204.7">FACTORS OF 7.35 R-VALUE. OVERHEAD DOOR™ BRAND USES A CALCULATED</text>
<text x="101.8" y="207.6">DOOR SECTION R-VALUE FOR OUR INSULATED DOORS.</text>
<text x="210.3" y="209.1">SHEET</text>
<text x="231.6" y="209">BY:</text>
<text x="8.6" y="211.5">WEATHERSTRIP</text>
<text x="43.5" y="211.6">FLEXIBLE PVC</text>
</g>
<g font-size="2">
<text x="180" y="35.5">NOTE: 5 SECTION, 3 PANEL DOOR SHOWN.</text>
<text x="182.3" y="37.8">SECTION AND PANEL QTY WILL VARY.</text>
<text x="234.1" y="40.2">B</text>
<text x="91.8" y="53">1&quot; LAP</text>
<text x="67.5" y="63">ADJUSTABLE TOP FIXTURE</text>
<text x="85.9" y="71.8">ROLLER</text>
<text x="68.7" y="79.3">GRADUATED HEIGHT END</text>
<text x="76.9" y="81.6">HINGES (1/4&quot; PER</text>
<text x="153.8" y="81.5">OPENING</text>
<text x="154.8" y="79.1">FINISH</text>
<text x="248.3" y="81.1">HEIGHT</text>
<text x="249.1" y="78.7">DOOR</text>
<text x="84.4" y="84">SECTION)</text>
<text x="93.2" y="95.4">3/8&quot;</text>
<text x="75.3" y="106.7">DEEP CELL (2) PER</text>
<text x="85.1" y="109.1">SECTION</text>
<text x="164.4" y="110.8">A</text>
<text x="239.8" y="110.8">A</text>
<text x="234.3" y="119">B</text>
<text x="92" y="121.2">2&quot; THICK NOMINAL</text>
<text x="76.4" y="131">BOTTOM FIXTURE</text>
<text x="198.2" y="128.9">ELEVATION</text>
<text x="197.5" y="137.4">DOOR WIDTH</text>
<text x="195.9" y="140.6">FINISH OPENING</text>
<text x="182.7" y="147.8">CENTER STILE</text>
<text x="112.1" y="155">SECTION B-B</text>
<text x="187.2" y="150.2">2 3/4&quot;</text>
<text x="138" y="171.7">ANGLE BY DOOR MFG.</text>
<text x="138.8" y="169.3">VERTICAL MOUNTING</text>
<text x="187.5" y="169.3">CENTER</text>
<text x="189.4" y="171.7">HINGE</text>
<text x="207.6" y="171.7">INSULATION WITH</text>
<text x="210.4" y="169.3">POLYSTYRENE</text>
<text x="244.2" y="169.3">GALVANIZED DOOR</text>
<text x="244.3" y="171.7">TRACKS</text>
<text x="199" y="174.1">26 GA. STEEL BACKCOVER</text>
<text x="197.3" y="181.7">SECTION A-A</text>
</g>
</svg>
